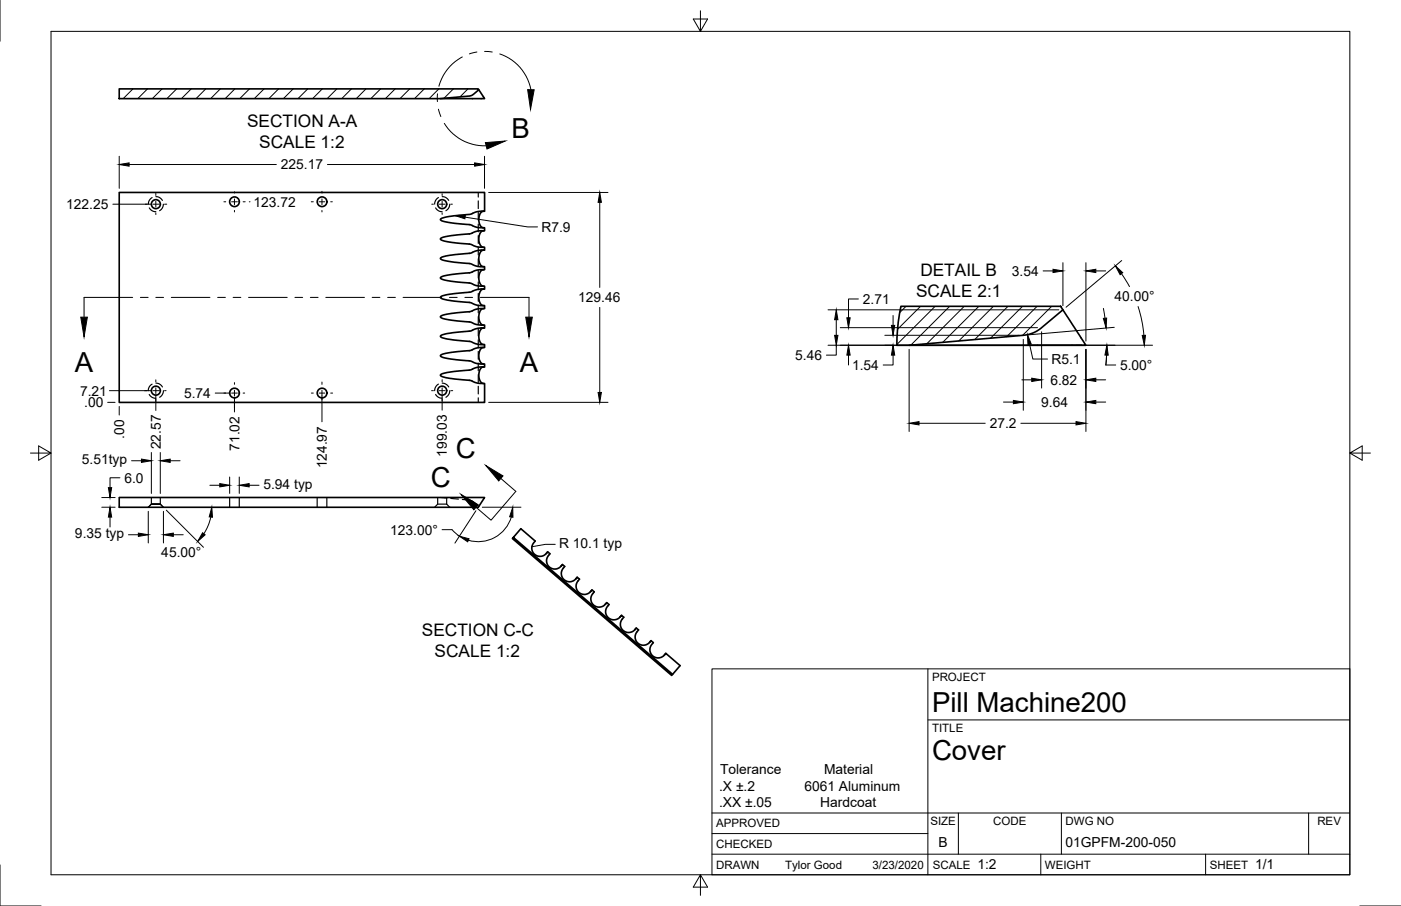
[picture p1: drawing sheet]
<svg xmlns="http://www.w3.org/2000/svg" width="432mm" height="279mm" viewBox="0 0 432 279" stroke-linecap="round" stroke-linejoin="round" font-family="sans-serif">
<!-- layer: Hidden -->
<g fill="none" stroke="#000" stroke-width=".36">
<path d="M147.4 59.4v1.4M46 64.1l.9 .9 1.1 .3M46.9 60.9l-.9 1-.3 1M48 60.6l1 .2 1.1 1M50.4 63l-.4 1.2-.8 .8M134.3 64.1l.8 .9 1.2 .3M135.1 60.9l-.9 1-.2 1M136.3 60.6l.9 .2 1.1 1M138.6 63l-.4 1.2-.8 .8M147.4 62v2.3M147.4 65.5v2.4M147.4 69.1v2.4"/>
<path d="M147.4 72.7v2.4M147.4 76.2v2.4M147.4 79.8v2.4M148.3 65.2h1.1M148.3 71.2h1.1M148.3 77.2h1.1M147.4 83.4v2.4M147.4 87v2.3M147.4 90.5v2.4M147.4 94.1v2.4M147.4 97.7v2.4M148.3 83.2h1.1"/>
<path d="M148.3 89.2h1.1M148.3 95.2h1.1M46.9 118.5l-.9 .8-.3 1.2M48 118.2l1.1 .2 1 .9M135.1 118.5l-.9 .9-.2 1.1M136.3 118.2l.9 .2 1.1 .9M147.4 101.3v2.3M147.4 104.8v2.4M147.4 108.4v2.4M147.4 112v2.3M147.4 115.5v2.4M147.4 119.1v2.4"/>
<path d="M148.3 107.2h1.1M148.3 113.2h1.1M148.3 101.2h.7M149 101.2h-.1M149 101.2h.4M46 121.6l1 1 1 .2M50.4 120.5l-.4 1.2-.8 .8M134.3 121.6l.8 .9 1.2 .3M138.6 120.5l-.4 1.3-.8 .7M147.4 122.7v1.4M46.7 155.5h2.7zM46.7 153.4v2.1l-1 .9 1-.9"/>
<path d="M49.4 155.5l1 .9zM49.4 153.4v2.1M70.8 153.4v3M73.7 153.4v3M97.7 153.4v3M100.7 153.4v3M134.9 155.5h2.8M134.9 153.4v2.1l-1 .9M135.7 153.4l2.1 .2M137.7 155.5l.9 .9M137.7 153.4v2.1M138.9 153.7l2.4 .2"/>
<path d="M142.5 154l2.8 .4 2.3 1.8"/>
</g>
<!-- layer: Visible -->
<g fill="none" stroke="#000" stroke-width=".51">
<path d="M36.7 27.4h110.7l.2 .3-2.5 1.8-9.4 .9h-99zM147.6 27.7l1.8 2.7h-13.7M36.7 59.4h112.7v5.8a6 6 0 0 0-3.9 .7l-.7 .2a29.5 29.5 0 0 0-9 1.4l-.1 .3a12.2 12.2 0 0 0 6 1.2l3.1 .3 .7 .2a6.1 6.1 0 0 0 3.9 .7v1h-2.1l-2.5 .9a28.4 28.4 0 0 0-9 1.4l-.1 .3a22.6 22.6 0 0 0 9.1 1.5l2 .8 2.6 .1v1a6.4 6.4 0 0 0-3.9 .7l-.7 .2a29.5 29.5 0 0 0-9 1.4l-.1 .3a12.2 12.2 0 0 0 6 1.2l3.1 .3 .7 .2a6.1 6.1 0 0 0 3.9 .7v1l-2.5 .1-2.1 .8a28.4 28.4 0 0 0-9 1.4l-.1 .3a22.6 22.6 0 0 0 9.1 1.5l2 .8 2.6 .1v1a6.4 6.4 0 0 0-3.9 .7l-.7 .2a29.5 29.5 0 0 0-9 1.4l-.1 .3a12.2 12.2 0 0 0 6 1.2l2.9 .3 .9 .2a6.1 6.1 0 0 0 3.9 .7v1l-2.5 .1-2.1 .8a28.4 28.4 0 0 0-9 1.4l-.1 .3a12.2 12.2 0 0 0 6 1.2l3 .3 .8 .2a6.1 6.1 0 0 0 3.9 .7v1h-2.1l-2.5 .9a29.5 29.5 0 0 0-9 1.4l-.1 .3a11.5 11.5 0 0 0 6 1.2l3.8 .5a6.3 6.3 0 0 0 3.9 .8v.9l-2.5 .1-2.1 .8a28.4 28.4 0 0 0-9 1.4l-.1 .3a12.2 12.2 0 0 0 6 1.2l3 .3 .8 .2a6.1 6.1 0 0 0 3.9 .7v1h-2.1l-2.5 .9a29.5 29.5 0 0 0-9 1.4l-.1 .3a11.5 11.5 0 0 0 6 1.2l3.8 .5a6.3 6.3 0 0 0 3.9 .8v5.8h-112.7zM148.9 71.2a3 3 0 0 0-1 4.2l.4 .5 .7 .3M148.9 77.2a3.1 3.1 0 0 0-1 4.1l.4 .6 .7 .3M148.9 65.2a3.1 3.1 0 0 0-1 4.1l.4 .6 .7 .3M148.9 83.2a3 3 0 0 0-1 4.2l.4 .5 .7 .3M148.9 89.2a3.1 3.1 0 0 0-1 4.1l.4 .6 .7 .3M148.9 95.2a3 3 0 0 0-1 4.2l.4 .5 .7 .3M277.7 94.5h49.2l.7 1-7.3 6.1-1.7 1-2.2 .7-36.2 3.2h-3.8l.5-7.2zM327.6 95.5l7.1 11h-54.5M148.9 101.2a2.66 2.66 0 0 0-1.2 3.4l.6 1.3 .7 .4"/>
<path d="M148.9 107.2a3 3 0 0 0-1 4.2l.4 .5 .7 .3M148.9 113.2a2.66 2.66 0 0 0-1.2 3.4l.6 1.3 .7 .4M36.7 153.4h112.7l-2 3h-110.7zM158.2 165.7l49.1 42.3-.3 .3-49.1-42.2 2.6-3.1 4.5 3.9a2.61 2.61 0 0 0-.2 4.1 2.61 2.61 0 0 0 4-.8M168.4 170.7l.4-.5 .7 .6a2.58 2.58 0 0 0-.4 3.8 2.58 2.58 0 0 0 3.8 0M172.9 174.6l.5-.5 .7 .6a2.58 2.58 0 0 0-.5 3.8 2.58 2.58 0 0 0 3.9 0M173.4 174.1l-.5 .5M177.5 178.5l.4-.5 .7 .6a2.58 2.58 0 0 0-.4 3.8 2.58 2.58 0 0 0 3.8 0M177.9 178l-.4 .5M182 182.5l.5-.6 .7 .6a2.58 2.58 0 0 0-.5 3.9 2.58 2.58 0 0 0 3.9 0M182.5 181.9l-.5 .5M186.6 186.4l.4-.6 .7 .6a2.58 2.58 0 0 0-.4 3.9 2.58 2.58 0 0 0 3.8 0"/>
<path d="M187 185.8l-.4 .6M191.1 190.3l.5-.5 .7 .6a2.58 2.58 0 0 0-.5 3.8 2.58 2.58 0 0 0 3.9 0M191.6 189.8l-.5 .5M195.7 194.2l.4-.5 .7 .6a2.58 2.58 0 0 0-.4 3.8 2.58 2.58 0 0 0 3.8 0M196.1 193.7l-.4 .5M200.2 198.1l.5-.5 .7 .6a2.61 2.61 0 0 0-.2 4.1 2.61 2.61 0 0 0 4-.8M200.7 197.6l-.5 .5M204.8 202l.4-.5 4.4 3.8-2.3 2.7"/>
<circle cx="48" cy="63" r="1.39"/>
<circle cx="72.3" cy="62.2" r="1.49"/>
<circle cx="99.3" cy="62.2" r="1.49"/>
<circle cx="136.3" cy="63" r="1.39"/>
<circle cx="48" cy="120.5" r="1.39"/>
<circle cx="72.3" cy="121.2" r="1.49"/>
<circle cx="99.3" cy="121.2" r="1.49"/>
<circle cx="136.3" cy="120.5" r="1.39"/>
</g>
<!-- layer: Titleblock -->
<path d="M219.4 206.3h196.6v63.5h-196.6zM286 206.3v63.5M286 222h130M219.4 257.1h66.6M219.4 250.7h196.6M295.4 250.7v12.7M327.1 250.7v12.7M403.3 250.7v12.7M219.4 263.4h196.6M320.8 263.4v6.4M371.6 263.4v6.4" fill="none" stroke="#000" stroke-width=".31"/>
<!-- layer: Border -->
<path d="M0 0v12.7M15.7 9.7h400.3v260.1h-400.3zM215.9 3.3v6.4l-2.2-3.8h4.4l-2.2 3.8M9.4 139.7h6.3l-3.8-2.2v4.4l3.8-2.2M416 139.7l3.8 2.2v-4.4l-3.8 2.2h6.4M0 266.7v12.7h12.7M215.9 269.8l2.2 3.8h-4.4l2.2-3.8v6.3M419.1 279.4h12.7" fill="none" stroke="#000" stroke-width=".31"/>
<!-- layer: Hatching -->
<g fill="none" stroke="#000" stroke-width=".31">
<path d="M41 27.4l-3 3M45.5 27.4l-3 3M50 27.4l-3.1 3M54.4 27.4l-3 3M58.9 27.4l-3 3M63.4 27.4l-3 3M67.9 27.4l-3 3M72.4 27.4l-3 3M76.9 27.4l-3 3M81.4 27.4l-3 3M85.9 27.4l-3 3M90.4 27.4l-3 3"/>
<path d="M94.8 27.4l-3 3M99.3 27.4l-2.9 3M103.8 27.4l-3 3M108.3 27.4l-3 3M112.8 27.4l-3 3M117.3 27.4l-3 3M121.8 27.4l-3 3M126.3 27.4l-3 3M130.8 27.4l-3 3M135.3 27.4l-3 3M139.7 27.4l-2.9 2.9M144.2 27.4l-2.4 2.5"/>
<path d="M279.2 94.5l-1.9 1.9M283.7 94.5l-7.1 7.1M288.2 94.5l-11.8 11.8M292.7 94.5l-12 11.9M297.2 94.5l-11.5 11.5M301.7 94.5l-11.1 11.1M306.2 94.5l-10.7 10.6M310.6 94.5l-10.2 10.2M315.1 94.5l-9.8 9.8M319.6 94.5l-9.3 9.3M324.1 94.5l-8.9 8.9M327.6 95.5l-.4 .4"/>
</g>
<!-- layer: Annotations -->
<g fill="none" stroke="#000" stroke-width=".31">
<path d="M142.5 17.6a14.5 14.5 0 0 0-7.2 9M147 16l-2.3 .6M149.4 15.9l2.3 .1M154 16.6a14.5 14.5 0 0 1 9.6 11.1M134.9 28.9l-.1 2.4M135.1 33.7l.8 2.2M136.9 38.1a14.4 14.4 0 0 0 13 6.9M143.4 67l19.2 3h3.1M40.9 91.7h-15v6.1M43.3 91.7h2.4M48 91.7h2.4M52.8 91.7h11.9"/>
<path d="M67.1 91.7h2.4M71.8 91.7h2.4M76.6 91.7h11.9M90.9 91.7h2.4M95.7 91.7h2.3M100.4 91.7h11.9M114.7 91.7h2.4M119.5 91.7h2.4M124.2 91.7h11.9M138.5 91.7h2.4M143.3 91.7h2.4M148 91.7h15v6.1"/>
<path d="M154.4 147.6l4.6 3.9-7.7 8.9-4.6-4M171.1 167.9h-3l-4.2 .7"/>
</g>
<path d="M162.6 27.6l2 .1-1.1 6zM149.6 44l6.1-.5-5.6 2.5zM140.3 66.5h3.1l-.1 1zM24.9 97.8h2l-1 6.1zM162 97.8h2.1l-1.1 6.1zM142.1 152.5l5.3 3.2-1.4 1.5zM149.8 143.6l5.2 3.2-1.3 1.5z" fill="#000" stroke="#000" stroke-width=".31"/>
<!-- layer: Dimensions -->
<g fill="none" stroke="#000" stroke-width=".31">
<path d="M36.7 48.2v9.9M39.8 50.7h45.4M100.9 50.7h45.4M149.3 48.2v9.9M150.6 59.4h36.8M34.8 63h12M76.8 62.2h.3M184.8 62.4v26.2M184.8 94.8v26.2M255.2 95.5h71.1M257.7 98.6v4.8M264.6 92.2h-3.1v5.8"/>
<path d="M275.3 97.3v3.1M321.5 83.5h3M327.6 81v13.3M334.7 81v24.2M337.7 83.5h3.1M340.1 95.1l.5 3M345.6 84.4l2.5 4M345.7 80.3l-17.1 14.4M350.8 94.5l1.1 4.4 .7 4.5M255.2 106.5h100M257.7 106.5v3h-3M259 101h60.8"/>
<path d="M261.5 109.5v3.1M272.7 103.4h41.4M275.3 109.5v3.1h-3.1M280.2 107.7v25.4M314.9 117.1h3.1M315.4 104.7v21.8M317.3 106.2l1 4.5h4.6M321 102.3v17.4M334.7 107.7v25.4M337.7 117.1h3.1M340.8 112.6h3.1M341.1 109.5l-.3 3"/>
<path d="M341.1 106.5l-.3 6M343.4 100.9l-26.7 2.4M33.2 124.1h2.3M33.7 120.5h13.1M36.7 125.3v2.7M46.7 139.6v12.6M48 121.8v4.8M49.4 139.6v12.6M66.3 121.2h4.7M72.3 122.5v4.5M99.2 122.5v7.6M136.3 121.8v4.7"/>
<path d="M150.6 124.1h36.8M283.3 130.5h20.4M309.3 124h3M314.6 130.5h17M337.7 124h3.1M31.4 156.4h4.1M31.4 153.4h4.1M33.9 159.5v3M37 147.3h-3.1v3.1M40.6 142.1h3M45.7 157.7v9.7M50.4 157.7v9.7"/>
<path d="M51.3 157.3l11.4 11.5M52.5 142.1h3M64.7 149.6h3M65 159.4a14.9 14.9 0 0 1-2.2 5.2M70.8 147.1v5.1M73.7 147.1v5.1M76.8 149.6h3M146.7 157.5l-6.5 10M148.7 156.4h11.9M157.6 159.4a10.6 10.6 0 0 1-13.2 7.2M39.6 164.9h3.1M53.4 164.9h3.1"/>
<path d="M136.2 163.3h3.1l2.3 2"/>
</g>
<!-- layer: Center Lines -->
<g fill="none" stroke="#000" stroke-width=".31">
<path d="M48 59.6v.7M72.3 59.1v.4M99.2 59v.5M136.3 59.8v.5M44.8 63h.6M47.1 63h1.8M48 62.1v1.8M48 65.6v.6M50.7 63h.7M69 62.2h.6M71.4 62.2h1.8M72.3 61.3v1.8"/>
<path d="M72.3 64.9v.5M74.9 62.2h.7M95.9 62.2h.7M98.3 62.2h1.8M99.2 61.3v1.8M99.2 64.9v.5M101.9 62.2h.5M133.1 63h.5M135.4 63h1.8M136.3 62.1v1.8M136.3 65.6v.5M138.9 63h.5"/>
<path d="M48 117.1v.7M48 119.6v1.8M72.3 118v.5M99.2 117.8v.7M136.3 117.1v.7M136.3 119.6v1.8M44.6 120.5h.8M47.1 120.5h1.8M48 123.1v.7M50.7 120.5h.5M69 121.2h.6M71.4 121.2h1.8"/>
<path d="M72.3 120.3v1.8M72.3 123.9v1.9M74.9 121.2h.5M96 121.2h.6M98.3 121.2h1.8M99.2 120.3v3M101.9 121.2h.6M133 120.5h.6M135.4 120.5h1.8M136.3 123.1v.5M138.9 120.5h.6"/>
</g>
<!-- layer: Dimensions -->
<g fill="#000" stroke="#000" stroke-width=".31">
<path d="M36.7 50.7l3.1-.5v1zM146.3 50.2l3 .5-3 .5zM184.8 59.4l.6 3h-1.1zM257.7 95.5l.6 3.1h-1.1zM261 98h1l-.5 3zM324.5 83l3.1 .5-3.1 .6zM334.7 83.5l3-.5v1.1zM340.1 98.2l1-.1-.2 3.1zM343.8 82l2.2 2.1-.8 .6zM257.2 103.4h1.1l-.6 3.1zM261.5 106.5l.5 3h-1zM274.7 100.4h1.1l-.5 3z"/>
<path d="M275.3 106.5l.5 3h-1.1zM316.7 103.2l1.1 2.9-1 .2zM318 116.6l3 .5-3 .5zM334.7 117.1l3-.5v1zM341.1 106.5l.5 3h-1zM352 103.4h1.1l-.4 3.1zM184.3 121h1.1l-.6 3.1zM280.2 130.5l3.1-.5v1zM312.3 123.5l3.1 .5-3.1 .5zM331.6 130l3.1 .5-3.1 .5zM334.7 124l3-.5v1zM33.9 156.4l.5 3.1h-1z"/>
<path d="M33.4 150.4h1l-.5 3zM43.6 141.6l3.1 .5-3.1 .5zM49.4 142.1l3.1-.5v1zM65.3 156.4l.2 3.1-1-.1zM67.7 149.1l3.1 .5-3.1 .6zM73.7 149.6l3.1-.5v1.1zM158 156.4l.1 3.1-1-.1zM42.7 164.4l3 .5-3 .5zM50.4 164.9l3-.5v1zM62.4 164.3l.8 .6-2.3 2.1zM141.6 165.4l3 .8-.5 .9z"/>
</g>
<g font-size="8.5">
<text x="157.7" y="42.7">B</text>
<text x="23.1" y="114.6">A</text>
<text x="160.2" y="114.6">A</text>
<text x="140.5" y="141.3">C</text>
<text x="132.8" y="150.2">C</text>
<text x="287.3" y="219.5">Pill Machine200</text>
<text x="287.3" y="234.5">Cover</text>
</g>
<g font-size="5.3">
<text x="76.2" y="39.2">SECTION A-A</text>
<text x="79.9" y="45.6">SCALE 1:2</text>
<text x="283.7" y="85.2">DETAIL B</text>
<text x="282.3" y="91.6">SCALE 2:1</text>
<text x="130" y="196.2">SECTION C-C</text>
<text x="134" y="202.6">SCALE 1:2</text>
</g>
<g font-size="4.3">
<text x="86.6" y="52.2">225.17</text>
<text x="20.4" y="64.5">122.25</text>
<text x="78.1" y="63.7">123.72</text>
<text x="166.9" y="71.5">R7.9</text>
<text x="311.9" y="85">3.54</text>
<text x="178.2" y="93.2">129.46</text>
<text x="266" y="93.7">2.71</text>
<text x="343.5" y="93">40.00°</text>
<text x="245.1" y="111">5.46</text>
<text x="324" y="112.2">R5.1</text>
<text x="262.6" y="114.1">1.54</text>
<text x="323.7" y="118.6">6.82</text>
<text x="345.2" y="114.1">5.00°</text>
<text x="24.7" y="122">7.21</text>
<text x="26" y="125.6">.00</text>
<text x="56.7" y="122.7">5.74</text>
<text x="320.9" y="125.5">9.64</text>
<text x="38.2" y="135.2" transform="rotate(-90 38.2 135.2)">.00</text>
<text x="305.1" y="132.1">27.2</text>
<text x="25.2" y="143.2">5.51typ</text>
<text x="49.5" y="138.6" transform="rotate(-90 49.5 138.6)">22.57</text>
<text x="73.8" y="139" transform="rotate(-90 73.8 139)">71.02</text>
<text x="137.8" y="140.8" transform="rotate(-90 137.8 140.8)">199.03</text>
<text x="38.3" y="148.8">6.0</text>
<text x="100.7" y="144.4" transform="rotate(-90 100.7 144.4)">124.97</text>
<text x="81.2" y="150.7">5.94 typ</text>
<text x="23.1" y="166">9.35 typ</text>
<text x="120.3" y="164.8">123.00°</text>
<text x="49.7" y="171.8">45.00°</text>
<text x="172.3" y="169">R 10.1 typ</text>
<text x="221.9" y="238.7">Tolerance</text>
<text x="254" y="238.8">Material</text>
<text x="221.6" y="243.8">.X ±.2</text>
<text x="247.9" y="243.9">6061 Aluminum</text>
<text x="221.6" y="248.9">.XX ±.05</text>
<text x="252.8" y="249">Hardcoat</text>
<text x="289.3" y="261.2">B</text>
<text x="328.4" y="261.2">01GPFM-200-050</text>
<text x="301.2" y="268.1">1:2</text>
<text x="386.8" y="268.1">1/1</text>
</g>
<g font-size="3.5">
<text x="287.3" y="210.1">PROJECT</text>
<text x="287.3" y="225.8">TITLE</text>
<text x="220.7" y="255.2">APPROVED</text>
<text x="286.7" y="254.5">SIZE</text>
<text x="306.1" y="254.5">CODE</text>
<text x="328.4" y="254.5">DWG NO</text>
<text x="406" y="254.5">REV</text>
<text x="220.7" y="261.5">CHECKED</text>
<text x="220.7" y="267.9">DRAWN</text>
<text x="242" y="267.9">Tylor Good</text>
<text x="268.9" y="267.9">3/23/2020</text>
<text x="287.5" y="267.9">SCALE</text>
<text x="322.1" y="267.9">WEIGHT</text>
<text x="372.9" y="267.9">SHEET</text>
</g>
</svg>
